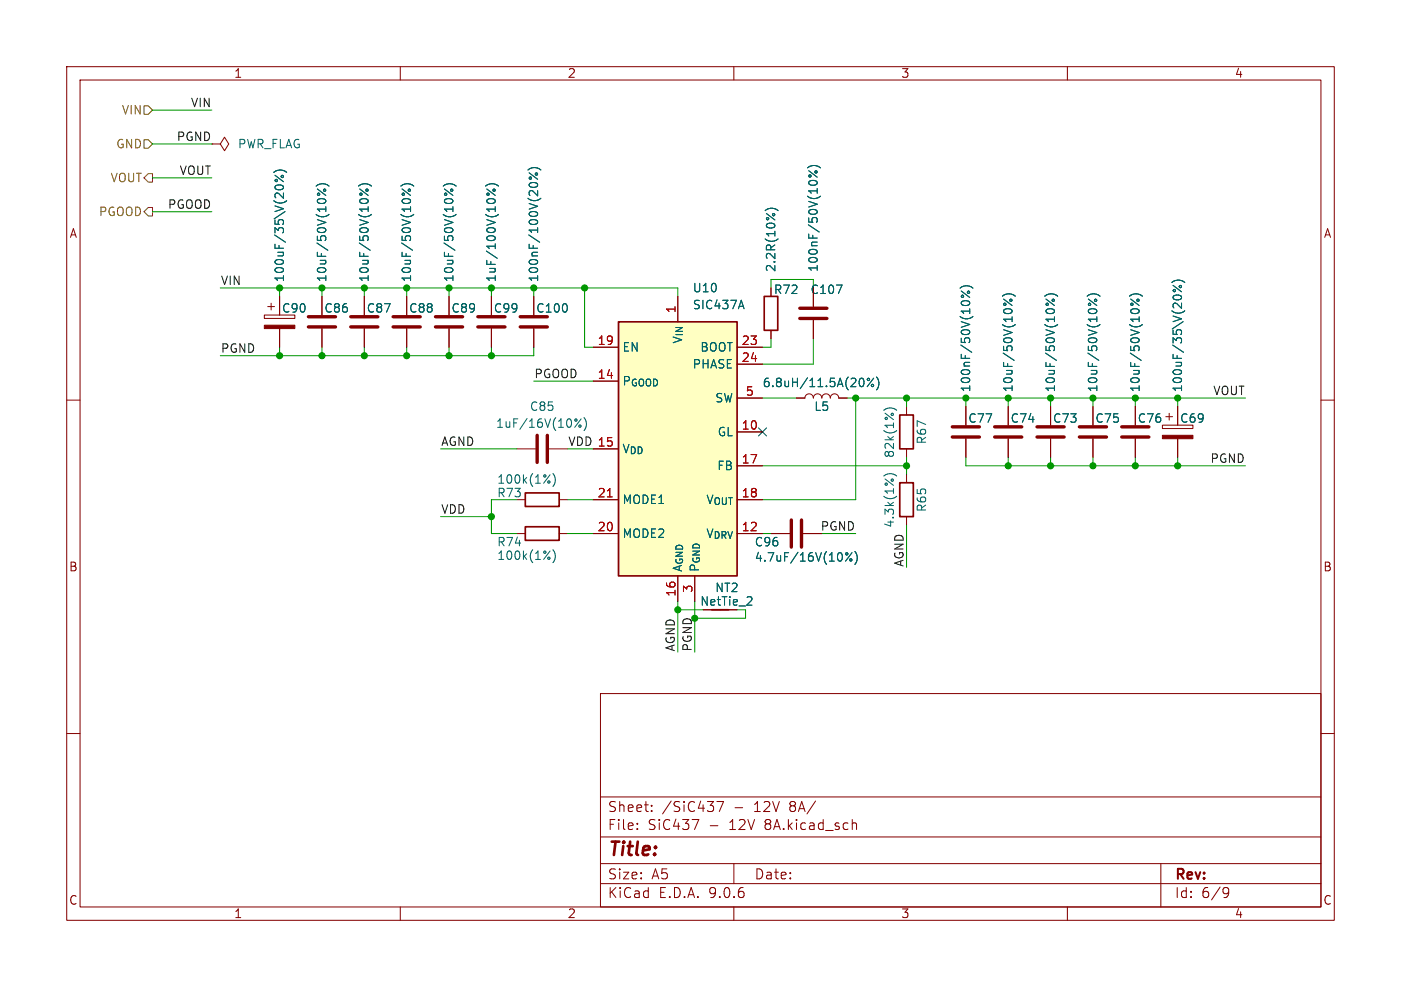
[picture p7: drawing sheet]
<svg xmlns="http://www.w3.org/2000/svg" width="210mm" height="148mm" viewBox="0 0 210 148" stroke-linecap="round" stroke-linejoin="round" font-family="sans-serif">
<g fill="none" stroke="#840000" stroke-width=".15">
<path d="M10 10h190v128h-190zM12 12h186v124h-186zM60 10v2M110 10v2M160 10v2M39.6 47.2h4.6v.6h-4.6zM40.1 46h1M40.6 45.5v1M41.9 44.5v2.7M41.9 49.3v2.8M54.6 44.5v2.7M54.6 49.3v2.8"/>
<path d="M61 44.5v2.7M61 49.3v2.8M67.3 44.5v2.7M67.3 49.3v2.8M73.7 44.5v2.7M73.7 49.3v2.8M115.6 49.5v1.3M119.4 59.7h1.2a.64 .64 0 0 1 .7-.6 .64 .64 0 0 1 .6 .6 .64 .64 0 0 1 .7-.6 .64 .64 0 0 1 .6 .6 .64 .64 0 0 1 .6-.6 .64 .64 0 0 1 .7 .6 .64 .64 0 0 1 .6-.6 .64 .64 0 0 1 .6 .6h1.3M121.9 43.2v2.8M121.9 48v2.8M10 60h2M77.5 67.3h2.8"/>
<path d="M77.5 74.9h1.2M82.3 67.3h2.8M83.8 74.9h1.3M163.8 61v2.8M163.8 65.8v2.8M170.2 61v2.8M170.2 65.8v2.8M174.2 63.8h4.6v.5h-4.6zM174.8 62.5h1M175.3 62v1M176.5 61v2.8M176.5 65.8v2.8"/>
<path d="M198 60h2M77.5 80h1.2M83.8 80h1.3M115.6 80h2.8M120.4 80h2.8M10 110h2M90 104h108v32h-108zM90 119.5h108M198 110h2M60 136v2M90 132.5h108M90 129.5h108"/>
<path d="M90 125.5h108M95.5 124.2v.2M95.5 123.5v.1M97.7 121.5v.2M97.7 120.8v.1M103.8 122.9h1l-.7 1.5M107.5 120.2h1l-.7 1.5M110 136v2M110 129.5v3M127.8 123.5h.5l.1 .9M160 136v2M174 129.5v6.5"/>
<path d="M183.6 133.1h.3l.2 .1a.99 .99 0 0 1-.3 1.4h-.3M184.2 133.7l-.3 .3h-.3"/>
</g>
<g fill="none" stroke="#840000" stroke-width=".51">
<path d="M52.6 47.5h4M52.6 49h4M58.9 47.5h4.1M58.9 49h4.1M65.3 47.5h4M65.3 49h4M71.6 47.5h4.1M71.6 49h4.1M119.9 47.8h4.1M119.9 46.2h4.1M80.5 65.3v4M82 65.3v4"/>
<path d="M118.6 78v4M120.1 78v4M161.8 64h4.1M161.8 65.5h4.1M168.1 64h4.1M168.1 65.5h4.1"/>
</g>
<g fill="none" stroke="#006464" stroke-width=".15">
<path d="M41 25.9a1.46 1.46 0 0 1 2 0M41.2 28.2a.69 .69 0 0 1 .5-.5 .69 .69 0 0 1 .7 .2l.1 .3M41.2 26.3l1.3 .9M53.7 27.9a1.46 1.46 0 0 1 2 0M53.9 28.3l1.3 1M60.1 27.9a1.46 1.46 0 0 1 1.9 0M60.3 28.3l1.2 1M66.4 27.9a1.46 1.46 0 0 1 2 0M66.6 28.3l1.3 1M72.8 27.9a1.46 1.46 0 0 1 1.9 0M73 28.3l1.2 1M114.7 31.6a1.46 1.46 0 0 1 1.9 0"/>
<path d="M121 25.2a1.46 1.46 0 0 1 2 0M121.2 25.6l1.3 1M125.4 42.7h.8l-.5 1.3M129.2 56.7a.79 .79 0 0 1 0 1.3M131 56.7l-1 1.3M131.4 56.5a1.46 1.46 0 0 1 0 2M163 44.4a1.46 1.46 0 0 1 1.9 0M163.1 44.8l1.3 1M169.3 44.4a1.46 1.46 0 0 1 1.9 0M169.5 44.8l1.3 1M175.7 42.4a1.46 1.46 0 0 1 1.9 0M175.8 44.7a.69 .69 0 0 1 .6-.5 .69 .69 0 0 1 .6 .2l.1 .3"/>
<path d="M175.8 42.8l1.3 1M82.9 71a1.46 1.46 0 0 1 0 1.9M87.1 62.8l-1 1.3M87.5 62.6a1.46 1.46 0 0 1 0 2M82.9 82.4a1.46 1.46 0 0 1 0 2M112.5 89.5l.2 .2v.3l-.8 .7h.8M127.7 82.9l-1 1.2M128.1 82.7a1.46 1.46 0 0 1 0 1.9"/>
<circle cx="41.4" cy="27.1" r=".18"/>
<circle cx="42.3" cy="26.5" r=".18"/>
<circle cx="54.1" cy="29.1" r=".18"/>
<circle cx="55" cy="28.5" r=".18"/>
<circle cx="60.5" cy="29.1" r=".18"/>
<circle cx="61.4" cy="28.5" r=".18"/>
<circle cx="66.8" cy="29.1" r=".18"/>
<circle cx="67.7" cy="28.5" r=".18"/>
<circle cx="73.2" cy="29.1" r=".18"/>
<circle cx="74.1" cy="28.5" r=".18"/>
<circle cx="121.4" cy="26.4" r=".18"/>
<circle cx="122.3" cy="25.8" r=".18"/>
<circle cx="130.2" cy="56.9" r=".18"/>
<circle cx="130.8" cy="57.8" r=".18"/>
<circle cx="163.3" cy="45.6" r=".18"/>
<circle cx="164.2" cy="45" r=".18"/>
<circle cx="169.7" cy="45.6" r=".18"/>
<circle cx="170.6" cy="45" r=".18"/>
<circle cx="176" cy="43.6" r=".18"/>
<circle cx="176.9" cy="43" r=".18"/>
<circle cx="86.3" cy="63" r=".18"/>
<circle cx="86.9" cy="63.9" r=".18"/>
<circle cx="126.9" cy="83.1" r=".18"/>
<circle cx="127.5" cy="84" r=".18"/>
</g>
<g fill="#840000" stroke="#840000" stroke-width=".15">
<path d="M39.6 48.8h4.6v.5h-4.6z"/>
<path d="M174.2 65.3h4.6v.5h-4.6z"/>
</g>
<path d="M114.6 44.5h2v5h-2zM78.7 73.9h5.1v2h-5.1zM78.7 79h5.1v2h-5.1z" fill="none" stroke="#840000" stroke-width=".25"/>
<path d="M92.7 48.3h17.8v38.1h-17.8z" fill="#ffffc2"/>
<path d="M92.7 48.3h17.8v38.1h-17.8zM134.9 72.4h2v5.1h-2zM134.9 62.2h2v5.1h-2z" fill="none" stroke="#840000" stroke-width=".25"/>
<g fill="none" stroke="#840000" stroke-width=".15">
<path d="M31.7 21.6h1.3l.7-1 .6 1-.6 1-.7-1M41.9 44.5v2.7M41.9 49.3v2.8M48.3 44.5v2.7M48.3 49.3v2.8M54.6 44.5v2.7M54.6 49.3v2.8M61 44.5v2.7M61 49.3v2.8M67.3 44.5v2.7M67.3 49.3v2.8M73.7 44.5v2.7"/>
<path d="M73.7 49.3v2.8M80 44.5v2.7M80 49.3v2.8M88.9 52.1h3.8M88.9 57.2h3.8M101.6 44.5v3.8M110.5 52.1h3.8M110.5 54.6h3.8M110.5 59.7h3.8M115.6 49.5v1.3M119.4 59.7h1.2M121.9 43.2v2.8"/>
<path d="M121.9 48v2.8M125.7 59.7h1.3M88.9 67.3h3.8M88.9 74.9h3.8M110.5 74.9h3.8M110.5 64.8h3.8M110.5 69.9h3.8M135.9 61v1.2M135.9 67.3v1.3M135.9 71.1v1.3M135.9 77.5v1.2M144.8 61v2.8"/>
<path d="M144.8 65.8v2.8M151.1 61v2.8M151.1 65.8v2.8M157.5 61v2.8M157.5 65.8v2.8M163.8 61v2.8M163.8 65.8v2.8M170.2 61v2.8M170.2 65.8v2.8M176.5 61v2.8M176.5 65.8v2.8M88.9 80h3.8"/>
<path d="M101.6 86.4v3.8M104.1 86.4v3.8M110.5 80h3.8M115.6 80h2.8M120.4 80h2.8"/>
</g>
<path d="M91 74.5h.8" fill="none" stroke="#a90000" stroke-width=".15"/>
<g fill="none" stroke="#006464" stroke-width=".15">
<path d="M41 25.9a1.46 1.46 0 0 1 2 0M41.2 28.2a.69 .69 0 0 1 .5-.5 .69 .69 0 0 1 .7 .2l.1 .3M41.2 26.3l1.3 .9M47.4 27.9a1.46 1.46 0 0 1 1.9 0M47.6 28.3l1.2 1M53.7 27.9a1.46 1.46 0 0 1 2 0M53.9 28.3l1.3 1M60.1 27.9a1.46 1.46 0 0 1 1.9 0M60.3 28.3l1.2 1M66.4 27.9a1.46 1.46 0 0 1 2 0M66.6 28.3l1.3 1M72.8 27.9a1.46 1.46 0 0 1 1.9 0"/>
<path d="M73 28.3l1.2 1M79.1 25.5a1.46 1.46 0 0 1 2 0M79.3 27.7a.79 .79 0 0 1 1.3 0M79.3 25.9l1.3 1M114.7 31.6a1.46 1.46 0 0 1 1.9 0M121 25.2a1.46 1.46 0 0 1 2 0M121.2 25.6l1.3 1M111.1 45l.4 1.3M125.4 42.7h.8l-.5 1.3M129.2 56.7a.79 .79 0 0 1 0 1.3M131 56.7l-1 1.3M131.4 56.5a1.46 1.46 0 0 1 0 2"/>
<path d="M143.9 43.2a1.46 1.46 0 0 1 1.9 0M144.1 43.6l1.3 1M150.3 44.4a1.46 1.46 0 0 1 1.9 0M150.4 44.8l1.3 1M156.6 44.4a1.46 1.46 0 0 1 1.9 0M156.8 44.8l1.3 1M163 44.4a1.46 1.46 0 0 1 1.9 0M163.1 44.8l1.3 1M169.3 44.4a1.46 1.46 0 0 1 1.9 0M169.5 44.8l1.3 1M175.7 42.4a1.46 1.46 0 0 1 1.9 0M175.8 44.7a.69 .69 0 0 1 .6-.5 .69 .69 0 0 1 .6 .2l.1 .3"/>
<path d="M175.8 42.8l1.3 1M132.5 71.4a1.46 1.46 0 0 1 1.9 0M132.5 61.5a1.46 1.46 0 0 1 1.9 0M112.5 89.5l.2 .2v.3l-.8 .7h.8M127.7 82.9l-1 1.2M128.1 82.7a1.46 1.46 0 0 1 0 1.9"/>
<circle cx="41.4" cy="27.1" r=".18"/>
<circle cx="42.3" cy="26.5" r=".18"/>
<circle cx="47.8" cy="29.1" r=".18"/>
<circle cx="48.7" cy="28.5" r=".18"/>
<circle cx="54.1" cy="29.1" r=".18"/>
<circle cx="55" cy="28.5" r=".18"/>
<circle cx="60.5" cy="29.1" r=".18"/>
<circle cx="61.4" cy="28.5" r=".18"/>
<circle cx="66.8" cy="29.1" r=".18"/>
<circle cx="67.7" cy="28.5" r=".18"/>
<circle cx="73.2" cy="29.1" r=".18"/>
<circle cx="74.1" cy="28.5" r=".18"/>
<circle cx="79.5" cy="26.7" r=".18"/>
<circle cx="80.4" cy="26.1" r=".18"/>
<circle cx="121.4" cy="26.4" r=".18"/>
<circle cx="122.3" cy="25.8" r=".18"/>
<circle cx="130.2" cy="56.9" r=".18"/>
<circle cx="130.8" cy="57.8" r=".18"/>
<circle cx="144.3" cy="44.4" r=".18"/>
<circle cx="145.2" cy="43.8" r=".18"/>
<circle cx="150.6" cy="45.6" r=".18"/>
<circle cx="151.5" cy="45" r=".18"/>
<circle cx="157" cy="45.6" r=".18"/>
<circle cx="157.9" cy="45" r=".18"/>
<circle cx="163.3" cy="45.6" r=".18"/>
<circle cx="164.2" cy="45" r=".18"/>
<circle cx="169.7" cy="45.6" r=".18"/>
<circle cx="170.6" cy="45" r=".18"/>
<circle cx="176" cy="43.6" r=".18"/>
<circle cx="176.9" cy="43" r=".18"/>
<circle cx="126.9" cy="83.1" r=".18"/>
<circle cx="127.5" cy="84" r=".18"/>
</g>
<path d="M46.2 47.5h4.1M46.2 49h4.1M78 47.5h4M78 49h4M142.7 64h4.1M142.7 65.5h4.1M149.1 64h4.1M149.1 65.5h4.1M155.4 64h4.1M155.4 65.5h4.1" fill="none" stroke="#840000" stroke-width=".51"/>
<path d="M21.6 15.9h.6l.7 .6-.7 .6h-.6zM21.6 21h.6l.7 .6-.7 .6h-.6zM22.2 26h.7v1.3h-.7l-.6-.6zM22.2 31.1h.7v1.3h-.7l-.6-.6z" fill="none" stroke="#725600" stroke-width=".15"/>
<g fill="none" stroke="#009600" stroke-width=".15">
<path d="M22.9 16.5h8.8M22.9 26.7h8.8M22.9 31.8h8.8M22.9 21.6h8.8M33 43.2h68.6v1.3M41.9 43.2v1.3M41.9 52.1v1.2M48.3 43.2v1.3M48.3 52.1v1.2M54.6 43.2v1.3M54.6 52.1v1.2M61 43.2v1.3"/>
<path d="M61 52.1v1.2M67.3 43.2v1.3M67.3 52.1v1.2M73.7 43.2v1.3M73.7 52.1v1.2M80 52.1v1.2h-47M80 43.2v1.3M80 57.2h8.9M87.6 43.2v8.9h1.3M114.3 59.7h5.1M115.6 43.2v-1.3h6.3v1.3M115.6 50.8v1.3h-1.3"/>
<path d="M121.9 50.8v3.8h-7.6M127 59.7h59.7M128.3 59.7v15.2h-14M135.9 59.7v1.3M144.8 59.7v1.3M151.1 59.7v1.3M157.5 59.7v1.3M163.8 59.7v1.3M170.2 59.7v1.3M176.5 59.7v1.3M66 67.3h11.5M66 77.5h7.7"/>
<path d="M77.5 74.9h-3.8v5.1h3.8M85.1 74.9h3.8M85.1 67.3h3.8M114.3 69.9h21.6M135.9 68.6v2.5M135.9 78.7v6.4M144.8 68.6v1.3h41.9M151.1 68.6v1.3M157.5 68.6v1.3M163.8 68.6v1.3M170.2 68.6v1.3M176.5 68.6v1.3"/>
<path d="M85.1 80h3.8M101.6 91.4h3.8M101.6 90.2v7.6M104.1 90.2v7.6M111.8 91.4v1.3h-7.7M114.3 80h1.3M123.2 80h5.1"/>
</g>
<path d="M113.7 64.2l1.2 1.2M114.9 64.2l-1.2 1.2" fill="none" stroke="#000084" stroke-width=".15"/>
<g fill="#009600" stroke="#009600" stroke-width=".15">
<circle cx="61" cy="43.2" r=".46"/>
<circle cx="67.3" cy="43.2" r=".46"/>
<circle cx="67.3" cy="53.3" r=".46"/>
<circle cx="73.7" cy="43.2" r=".46"/>
<circle cx="73.7" cy="53.3" r=".46"/>
<circle cx="80" cy="43.2" r=".46"/>
<circle cx="87.6" cy="43.2" r=".46"/>
<circle cx="61" cy="53.3" r=".46"/>
<circle cx="157.5" cy="59.7" r=".46"/>
<circle cx="163.8" cy="69.9" r=".46"/>
<circle cx="163.8" cy="59.7" r=".46"/>
<circle cx="170.2" cy="59.7" r=".46"/>
<circle cx="176.5" cy="59.7" r=".46"/>
<circle cx="176.5" cy="69.9" r=".46"/>
<circle cx="170.2" cy="69.9" r=".46"/>
<circle cx="151.1" cy="59.7" r=".46"/>
<circle cx="54.6" cy="53.3" r=".46"/>
<circle cx="48.3" cy="43.2" r=".46"/>
<circle cx="41.9" cy="43.2" r=".46"/>
<circle cx="41.9" cy="53.3" r=".46"/>
<circle cx="48.3" cy="53.3" r=".46"/>
<circle cx="54.6" cy="43.2" r=".46"/>
<circle cx="101.6" cy="91.4" r=".46"/>
<circle cx="104.1" cy="92.7" r=".46"/>
<circle cx="73.7" cy="77.5" r=".46"/>
<circle cx="144.8" cy="59.7" r=".46"/>
<circle cx="135.9" cy="69.9" r=".46"/>
<circle cx="151.1" cy="69.9" r=".46"/>
<circle cx="128.3" cy="59.7" r=".46"/>
<circle cx="135.9" cy="59.7" r=".46"/>
<circle cx="157.5" cy="69.9" r=".46"/>
</g>
<text font-size="2.8" fill="#840000" x="91" y="128.9">Title:</text>
<g font-size="2.1" fill="#840000">
<text x="91" y="124.7">File:</text>
<text x="91" y="122">Sheet:</text>
<text x="97.1" y="124.7">SiC437</text>
<text x="99.2" y="122">/SiC437</text>
<text x="106.3" y="124.7">-</text>
<text x="109.5" y="124.7">12V</text>
<text x="110" y="122">-</text>
<text x="113.2" y="122">12V</text>
<text x="114.9" y="124.7">8A.kicad_sch</text>
<text x="118.6" y="122">8A/</text>
<text x="91" y="134.9">KiCad</text>
<text x="91" y="132.1">Size:</text>
<text x="97.7" y="132.1">A5</text>
<text x="98.7" y="134.9">E.D.A.</text>
<text x="106.3" y="134.9">9.0.6</text>
<text x="113" y="132.1">Date:</text>
<text x="176" y="132.3">Rev:</text>
<text x="176" y="134.9">Id:</text>
<text x="180.1" y="134.9">6/9</text>
</g>
<g font-size="1.8" fill="#840000">
<text x="35" y="11.9">1</text>
<text x="85" y="11.9">2</text>
<text x="135" y="11.9">3</text>
<text x="185" y="11.9">4</text>
<text x="10.3" y="35.9">A</text>
<text x="198.4" y="35.9">A</text>
<text x="115.9" y="44.3">R72</text>
<text x="10.3" y="85.9">B</text>
<text x="198.3" y="85.9">B</text>
<text x="104.9" y="91">NetTie_2</text>
<text x="10.3" y="135.9">C</text>
<text x="35" y="137.9">1</text>
<text x="85" y="137.9">2</text>
<text x="135" y="137.9">3</text>
<text x="185" y="137.9">4</text>
<text x="198.3" y="135.9">C</text>
</g>
<g font-size="1.8" fill="#725600">
<text x="18.2" y="17.4">VIN</text>
<text x="17.3" y="22.5">GND</text>
<text x="16.5" y="27.5">VOUT</text>
<text x="14.7" y="32.6">PGOOD</text>
</g>
<g font-size="1.8" fill="#0f0f0f">
<text x="28.5" y="16.2">VIN</text>
<text x="26.4" y="21.2">PGND</text>
<text x="26.8" y="26.3">VOUT</text>
<text x="25.1" y="31.4">PGOOD</text>
<text x="33" y="42.8">VIN</text>
<text x="33" y="53">PGND</text>
<text x="80" y="56.8">PGOOD</text>
<text x="181.8" y="59.3">VOUT</text>
<text x="66" y="67">AGND</text>
<text x="85.1" y="67">VDD 15</text>
<text x="181.3" y="69.5">PGND</text>
<text x="66" y="77.1">VDD</text>
<text x="122.9" y="79.7">PGND</text>
<text x="135.5" y="85.1" transform="rotate(-90 135.5 85.1)">AGND</text>
<text x="101.3" y="97.8" transform="rotate(-90 101.3 97.8)">AGND</text>
<text x="103.8" y="97.8" transform="rotate(-90 103.8 97.8)">PGND</text>
</g>
<g font-size="1.8" fill="#006464">
<text x="35.6" y="22.5">PWR_FLAG</text>
<text x="116.4" y="40.9" transform="rotate(-90 116.4 40.9)">2.2R(10%)</text>
<text x="122.8" y="40.9" transform="rotate(-90 122.8 40.9)">100nF/50V(10%)</text>
<text x="42.2" y="47.1">C90</text>
<text x="42.8" y="42.4" transform="rotate(-90 42.8 42.4)">100uF/35\V(20%)</text>
<text x="48.5" y="47.1">C86</text>
<text x="49.1" y="42.4" transform="rotate(-90 49.1 42.4)">10uF/50V(10%)</text>
<text x="54.9" y="47.1">C87</text>
<text x="55.5" y="42.4" transform="rotate(-90 55.5 42.4)">10uF/50V(10%)</text>
<text x="61.2" y="47.1">C88</text>
<text x="61.8" y="42.4" transform="rotate(-90 61.8 42.4)">10uF/50V(10%)</text>
<text x="67.6" y="47.1">C89</text>
<text x="68.2" y="42.4" transform="rotate(-90 68.2 42.4)">10uF/50V(10%)</text>
<text x="73.9" y="47.1">C99</text>
<text x="74.5" y="42.4" transform="rotate(-90 74.5 42.4)">1uF/100V(10%)</text>
<text x="80.3" y="47.1">C100</text>
<text x="80.9" y="42.4" transform="rotate(-90 80.9 42.4)">100nF/100V(20%)</text>
<text x="103.8" y="44">U10</text>
<text x="103.8" y="46.6">SIC437A</text>
<text x="121.4" y="44.3">C107</text>
<text x="93.2" y="52.9">EN</text>
<text x="102.5" y="51.7" transform="rotate(-90 102.5 51.7)">V_{IN}</text>
<text x="104.9" y="52.9">BOOT</text>
<text x="93.2" y="58">P_{GOOD}</text>
<text x="103.7" y="55.5">PHASE</text>
<text x="114.2" y="58.3">6.8uH/11.5A(20%)</text>
<text x="145.6" y="58.9" transform="rotate(-90 145.6 58.9)">100nF/50V(10%)</text>
<text x="152" y="58.9" transform="rotate(-90 152 58.9)">10uF/50V(10%)</text>
<text x="158.3" y="58.9" transform="rotate(-90 158.3 58.9)">10uF/50V(10%)</text>
<text x="164.7" y="58.9" transform="rotate(-90 164.7 58.9)">10uF/50V(10%)</text>
<text x="171" y="58.9" transform="rotate(-90 171 58.9)">10uF/50V(10%)</text>
<text x="177.4" y="58.9" transform="rotate(-90 177.4 58.9)">100uF/35\V(20%)</text>
<text x="74.3" y="64.4">1uF/16V(10%)</text>
<text x="79.3" y="61.8">C85</text>
<text x="107.1" y="60.6">SW</text>
<text x="107.5" y="65.6">GL</text>
<text x="122" y="61.8">L5</text>
<text x="145" y="63.6">C77</text>
<text x="151.4" y="63.6">C74</text>
<text x="157.7" y="63.6">C73</text>
<text x="164.1" y="63.6">C75</text>
<text x="170.4" y="63.6">C76</text>
<text x="176.8" y="63.6">C69</text>
<text x="93.2" y="68.2">V_{DD}</text>
<text x="107.4" y="70.7">FB</text>
<text x="134.2" y="68.8" transform="rotate(-90 134.2 68.8)">82k(1%)</text>
<text x="139" y="66.7" transform="rotate(-90 139 66.7)">R67</text>
<text x="74.4" y="72.7">100k(1%)</text>
<text x="74.4" y="74.8">R73</text>
<text x="93.2" y="75.8">MODE1</text>
<text x="105.7" y="75.8">V_{OUT}</text>
<text x="139" y="76.9" transform="rotate(-90 139 76.9)">R65</text>
<text x="74.4" y="82.1">R74</text>
<text x="93.2" y="80.9">MODE2</text>
<text x="105.7" y="80.9">V_{DRV}</text>
<text x="113" y="82.1">C96</text>
<text x="134.2" y="79.2" transform="rotate(-90 134.2 79.2)">4.3k(1%)</text>
<text x="74.4" y="84.2">100k(1%)</text>
<text x="102.5" y="85.9" transform="rotate(-90 102.5 85.9)">A_{GND}</text>
<text x="105" y="85.9" transform="rotate(-90 105 85.9)">P_{GND}</text>
<text x="107.1" y="89">NT2</text>
<text x="113" y="84.4">4.7uF/16V(10%)</text>
</g>
<g font-size="1.8" fill="#a90000">
<text x="101.3" y="47.1" transform="rotate(-90 101.3 47.1)">1</text>
<text x="89.5" y="51.8">19</text>
<text x="111.1" y="51.8">23</text>
<text x="89.5" y="56.9">14</text>
<text x="111.1" y="54.4">24</text>
<text x="111.7" y="59.4">5</text>
<text x="111.1" y="64.5">10</text>
<text x="89.5" y="67.1">15</text>
<text x="111.1" y="69.6">17</text>
<text x="89.5" y="74.7">21</text>
<text x="111.1" y="74.7">18</text>
<text x="89.5" y="79.8">20</text>
<text x="111.1" y="79.8">12</text>
<text x="101.3" y="89.6" transform="rotate(-90 101.3 89.6)">16</text>
<text x="103.9" y="89" transform="rotate(-90 103.9 89)">3</text>
</g>
</svg>
